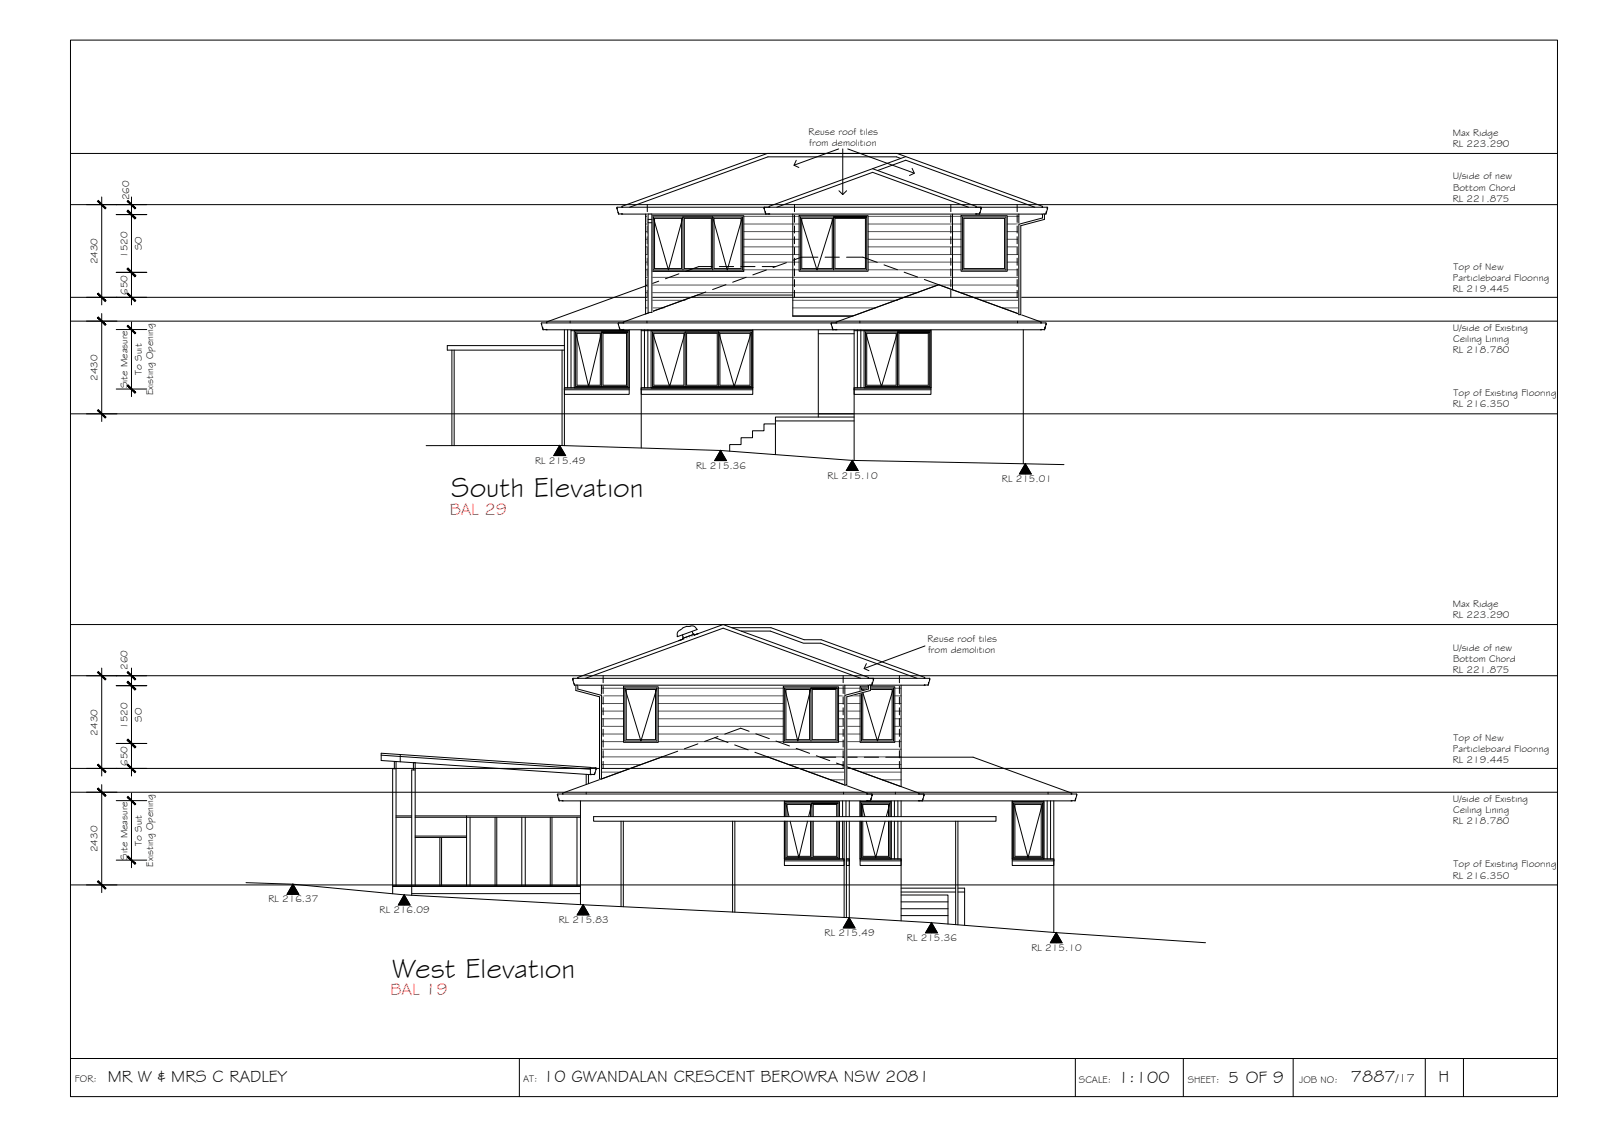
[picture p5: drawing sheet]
<svg xmlns="http://www.w3.org/2000/svg" width="420mm" height="297mm" viewBox="0 0 420 297" stroke-linecap="round" stroke-linejoin="round" font-family="sans-serif">
<!-- layer: HATCH -->
<g fill="none" stroke="#545454" stroke-width=".26">
<path d="M169.3 56.7h1.7M169.3 58.7h1.7M195.1 58.7h14.5M195.1 56.7h14.5M227.7 56.7h24.4M227.7 58.7h24.4M264.2 56.7h3M264.2 58.7h3M169.3 72.7h97.9M169.3 76.7h71.5M169.3 60.7h1.7M169.3 62.7h1.7"/>
<path d="M169.3 64.7h1.7M169.3 66.7h1.7M169.3 68.7h1.7M169.3 70.7h1.7M169.3 74.7h76.7M169.3 78.7h10.4M195 70.7h14.6M195 68.7h14.6M195 66.7h14.6M195.1 64.7h14.5M195.1 62.7h14.5M195.1 60.7h14.5"/>
<path d="M207.9 78.7h27.6M227.7 60.7h24.4M227.7 62.7h24.4M227.7 64.7h24.4M227.7 66.7h24.4M227.7 68.7h24.4M227.7 70.7h24.4M246.4 74.7h20.8M251.9 76.7h15.3M257.4 78.7h9.8M264.2 60.7h3M264.2 62.7h3"/>
<path d="M264.2 64.7h3M264.2 66.7h3M264.2 68.7h3M264.2 70.7h3M169.3 80.7h4.9M207.9 80.7h21.9M207.9 82.7h16.1M262.9 80.7h4.3M157.7 196.4h78.6M157.7 198.4h78.6M157.7 180.4h5.8M157.7 182.4h5.8"/>
<path d="M157.7 184.4h5.8M157.7 186.4h5.8M157.7 188.4h5.8M157.7 190.4h5.8M157.7 192.4h5.8M157.7 194.4h5.8M172.6 180.4h32.8M172.6 182.4h32.8M172.6 184.4h32.8M172.6 186.4h32.8M172.6 188.4h32.8M172.6 190.4h32.8"/>
<path d="M172.6 192.4h32.8M172.6 194.4h32.8M219.9 180.4h5.7M219.9 182.4h5.7M219.9 184.4h5.7M219.9 186.4h5.7M219.9 188.4h5.7M219.9 190.4h5.7M219.9 192.4h5.7M219.9 194.4h5.7M234.7 180.4h1.6M234.7 182.4h1.6"/>
<path d="M234.7 184.4h1.6M234.7 186.4h1.6M234.7 188.4h1.6M234.7 190.4h1.6M234.7 192.4h1.6M234.7 194.4h1.6M157.7 200.4h10.5M157.7 202.4h5M206.8 200.4h29.5M212.3 202.4h9.3M217.8 204.4h3.8M225.9 202.4h10.4"/>
<path d="M231.4 204.4h4.9"/>
</g>
<!-- layer: BORDER -->
<path d="M18.5 10.5h390v277h-390zM18.5 277.5h390M136.2 277.5v10M282 277.5v10M310.4 277.5v10M339.2 277.5v10M373.8 277.5v10M383.8 277.5v10" fill="none" stroke="#000" stroke-width=".26"/>
<!-- layer: CEILING-FLOOR LINES -->
<path d="M18.5 53.7h390M18.5 40.2h390M18.5 77.9h390M18.5 84.2h390M18.5 108.5h390M18.5 177.2h390M18.5 163.7h390M18.5 207.7h390M18.5 201.5h390M18.5 232h390" fill="none" stroke="#000" stroke-width=".26"/>
<!-- layer: DIMENSION -->
<g fill="none" stroke="#000" stroke-width=".26">
<path d="M22.7 53.7h15.8M26.7 51.6v28.3M30.5 56.3h8M34.5 51.6v21.8M22.7 77.9h15.8M30.5 71.4h8M34.5 69.4v10.5M22.7 84.2h8M26.7 82.2v28.3M22.7 108.5h8M22.7 177.2h15.8M26.7 175.1v28.3"/>
<path d="M30.5 179.8h8M34.5 175.1v21.8M30.5 194.9h8M34.5 192.9v10.5M22.7 207.7h8M22.7 201.5h15.8M26.7 205.7v28.3M22.7 232h8"/>
</g>
<!-- layer: 0 -->
<g fill="#000" stroke="#000" stroke-width=".26">
<path d="M25.6 52.8l2 2 .2-.3zM25.6 52.8l.2-.3 2 2z"/>
<path d="M33.6 55.1l-.2 .3 2.2 1.7zM33.4 55.4l2.2 1.7-.2 .3z"/>
<path d="M33.4 52.8l2 2 .2-.3zM33.4 52.8l.2-.3 2 2z"/>
<path d="M33.4 55.4l2 2 .2-.3zM33.6 55.1l2 2-2.2-1.7z"/>
<path d="M25.6 77.1l2.2 1.7-2-2zM25.6 77.1l2.2 1.7-.2 .3z"/>
<path d="M33.4 70.5l2.2 1.8-2-2zM33.4 70.5l2.2 1.8-.2 .2z"/>
<path d="M33.4 70.5l2.2 1.8-2-2zM33.4 70.5l2.2 1.8-.2 .2z"/>
<path d="M33.4 77.1l2 2 .2-.3zM33.4 77.1l.2-.3 2 2z"/>
<path d="M25.6 83.3l2 2 .2-.2zM25.6 83.3l.2-.2 2 2z"/>
<path d="M33.4 85.5l2.2 1.8-2-2zM33.4 85.5l2.2 1.8-.2 .2z"/>
<path d="M25.8 107.4l-.2 .2 2.2 1.8zM25.6 107.6l2.2 1.8-.2 .2z"/>
<path d="M33.4 101.1l2 2 .2-.2zM33.4 101.1l.2-.2 2 2z"/>
<path d="M25.6 176.3l2 2 .2-.3zM25.6 176.3l.2-.2 2 1.9z"/>
<path d="M33.4 178.9l2.2 1.8-2-2.1zM33.4 178.9l2.2 1.8-.2 .2z"/>
<path d="M33.4 176.3l2 2 .2-.3zM33.4 176.3l.2-.2 2 1.9z"/>
<path d="M33.4 194l2.2 1.8-2-2zM33.4 194l2.2 1.8-.2 .2z"/>
<path d="M33.4 194l2.2 1.8-2-2zM33.4 194l2.2 1.8-.2 .2z"/>
<path d="M33.4 178.9l2 2 .2-.2zM33.4 178.9l.2-.3 2 2.1z"/>
<path d="M25.8 200.4l-.2 .2 2.2 1.7zM25.6 200.6l2.2 1.7-.2 .3z"/>
<path d="M25.6 206.8l2 2 .2-.2zM25.6 206.8l.2-.2 2 2z"/>
<path d="M33.4 209l2.2 1.8-2-2zM33.4 209l2.2 1.8-.2 .2z"/>
<path d="M33.4 200.6l2 2 .2-.3zM33.4 200.6l.2-.2 2 1.9z"/>
<path d="M25.6 231.1l2.2 1.8-2-2zM25.6 231.1l2.2 1.8-.2 .2z"/>
<path d="M33.4 224.6l2 2 .2-.2zM33.4 224.6l.2-.2 2 2z"/>
</g>
<!-- layer: EXISTING -->
<g fill="none" stroke="#000" stroke-width=".26">
<path d="M172.8 73.7l-29.5 10.7v.3h129.8v-.3l-26.9-9.8M178.1 71.8l-3.6 1.3M185.1 76.6l-21.6 7.8v.3M186.8 69.9h-3.5l-3.5 1.3M188.7 69.9h3.7M190.4 74.6l-3.5 1.3M194.3 69.9h3.7M195.7 72.7l-3.5 1.3M199.9 69.9h3.5M201 70.8l-3.6 1.3M206.3 68.9l-3.6 1.2M214.5 67.4h-4.3l-2.2 .8"/>
<path d="M216.4 67.4h3.7M222 67.4h4.3l3.8 1.4M231.8 69.4l3.6 1.3M237.1 71.4l3.6 1.2M242.4 73.3l3.8 1.3M246.2 74.6l-26.9 9.8v.3M118.5 91.8v25M119.1 91.8v25M142.1 85.1h.1M142.1 85.1l.2 .9M142.3 86l.1 .5h.8M142.3 86h.1"/>
<path d="M142.4 86.4h.1M143.2 86.4l.3 .1M143.3 86.5h129.8M143.5 84.7l-1.4-.1-.1 .2 .1 .2M147.4 91.8v25M148 86.5v30.3M148 90.6h-30.7v1.2h30.7M148.9 86.5v15.2M149.8 86.7h15.2M149.8 86.5v15.2M162.1 84.9l.1 .2M162.2 85.1l.3 .9"/>
<path d="M162.2 85.1h.1M162.2 85v.1M162.5 86l.1 .5M162.5 86h.1M162.6 86.5h.8M162.6 86.4h.1M163.4 86.4l.3 .1M163.7 84.7l-1.4-.1-.2 .2M165 86.5v16.9h-17v-1.7h17M168.2 86.5v30.9M168.2 86.7h29.2M169 86.5v15.2"/>
<path d="M169.9 86.5v15.2M197.4 86.5v15.2M214.6 86.5v22.8M214.6 87.5h9.4M218 84.9l.1 .1M218.1 85.1l.2 .9M218.1 85.1h.1M218.3 86h.1M218.3 86l.1 .5h.8M218.4 86.4h.1M219.2 86.4l.3 .1M219.5 84.7l-1.4-.1-.2 .2"/>
<path d="M224 86.5v34.2M224 86.7h20.2M224.9 86.5v15.2M225.8 86.5v15.2M244.2 86.5v16.9h-20.2v-1.7h20.2M268.4 86.5v35.1M272.9 84.7l1.4-.1v.4M273.2 86.4l-.3 .1M273.9 86.4h.1M274.1 86h.1M274.1 86l-.2 .5h-.7M274.3 85.1h.1"/>
<path d="M274.3 85.1l-.2 .9M148 102.2h.1M148 102.2h17M168.2 102.2h.1M168.2 101.7h29.2v1.7h-29.2zM168.2 102.2h29.2M203.4 111.1h-3v1.8h-3v1.9h-3v1.8h-3v1.7M203.4 110.4h20.6M214.6 108.5h9.4M224 109.3h-20.6v9.9M224 102.2h.1M224 102.2h20.2"/>
<path d="M100 197.5l54.8 3.7v1.9l-54.8-3.7zM100 198l54.8 3.7M105 197.8v1.9M177.7 196.9l-30.2 11v.3h133.6v-.3l-25.9-9.4h-22.9M183 195l-3.5 1.3M187.5 193.4l3.4 1.3M188.3 193.1l-3.5 1.3M192.7 195.3l3.5 1.3M196.5 191.7l-2.2-.8-4.2 1.6M198 197.2l29.4 10.7v.3M198.2 192.4l3.6 1.2M203.5 194.3l3.6 1.3"/>
<path d="M208.8 196.2l3.5 1.3M214.1 198.1l3.5 1.3M215.2 198.5h4M221.1 198.5h3.7M226.7 198.5h3.7M103.4 201.5v-1.8h.5v32.5M103.9 201.5h-.9v32.8M103.9 213.9h4.1M103.9 214.3h4.1M108.4 201.9v-1.9h.5v32.2M108.9 201.9h-.9v32.8M108.9 213.9h43.3"/>
<path d="M108.9 214.3h43.3M108.9 219.2h13.5M108.9 219.6h13.5M115.4 219.6v12.6M115.8 219.6v12.6M122.4 213.9v18.3M123.3 214.3v17.9M129.8 214.3v17.9M130.3 214.3v17.9M136.8 214.3v17.9M137.8 214.3v17.9M144.3 214.3v17.9"/>
<path d="M144.8 214.3v17.9M146.2 208.4v.1M146.2 208.6l.3 .9M146.2 208.5l.1 .1M146.3 208.6h.1M146.5 209.5l.1 .4M146.5 209.5h.1M146.6 210h.8M146.6 209.9h.1M147.4 209.9l.3 .1M147.5 210h133.6M147.7 208.2l-1.4-.1-.1 .3"/>
<path d="M151.3 214.3v17.9M152.2 210v27.2M153.7 203v2.7M154.3 203v2.5M154.8 203.1h1.1M154.8 201.3h1.4l.1 .4M155.7 214.1h105.5v1.2h-105.5zM155.9 203.1h.1M156 202.6v.1M156 202.7l-.1 .4M156.3 201.7h.1M156.3 201.7l-.3 .9"/>
<path d="M157.7 201.4v1.9M162.9 215.3v22.4M163.5 215.3v22.4M192.1 215.3v23.8M192.7 215.3v23.8M205.7 215.3v11.6h15.7v-1.7h-15.7M205.7 210.2h14.4v3.9M205.7 210v4.1M219.4 200.1l21.6 7.8v.3M220.1 215.3v9.9M221 210v4.1M221 215.3v9.9"/>
<path d="M221.4 215.3v25.2M221.9 210v4.1M222 215.3v25.3M222.7 210v4.1M222.7 215.3v25.3M225.6 215.3v11.6h10.7v-1.7h-10.7M225.6 210.2h8.1M225.6 210v4.1M227.2 208.2h1.5v.4M227.4 209.8l.9 .2M227.4 209.9l-.2 .1M228.3 209.9h.1"/>
<path d="M228.4 209.5h.1M228.5 209.5l-.2 .4M228.7 208.6h.1M228.7 208.6l-.3 .9M233.7 210v4.1M233.7 215.3v9.9M234.6 210v4.1M234.6 215.3v9.9M235.5 210v4.1M235.5 215.3v9.9M236.3 210v4.1M236.3 215.3v26.1"/>
<path d="M240.8 210h1.1M240.8 208.2l1.4-.1 .1 .4M241.9 209.9h.1M242 209.5h.1M242 209.5l-.1 .4M242.3 208.6h.1M242.3 208.6l-.3 .9M250.6 215.3v27.1M251.2 215.3v27.2M265.5 210v16.9h10.9v-1.7h-10.9M265.5 210.2h8.3M273.8 210v15.2"/>
<path d="M274.6 210v15.2M275.5 210v15.2M276.4 210v34.4M280.9 210h1.1M280.9 208.2l1.4-.1 .1 .3M282 209.9h.1M282.1 209.5h.1M282.1 209.5l-.1 .4M282.3 208.6h.1M282.4 208.6l-.3 .9M282.4 208.4v.1M103 232.2h49.2"/>
<path d="M103 232.4h49.2M108 234.3h44.2M205.7 225.7h15.7M221.4 225.7h.1M222 225.2h.7v1.7h-.7zM222 225.7h.7M222.7 225.7h.1M225.6 225.7h10.7M236.3 234.6h12.3v7.6M236.3 225.7h.1M236.3 232.8h14.3M236.3 233.9h14.3"/>
<path d="M236.3 236.4h12.3M236.3 238.2h12.3M251.2 232.8h1.8v9.8M251.2 233.9h1.8M265.5 225.7h10.9M276.4 225.7h.1M236.3 240h12.3"/>
</g>
<!-- layer: 0.13 -->
<g fill="none" stroke="#000" stroke-width=".26">
<path d="M169.8 53.7v1.8M169.8 56.4v1.9M169.8 59.2v1.9M208.4 53.7v1.8M208.4 56.4v1.9M208.4 59.2v1.9M249.4 53.7v1.8M249.4 56.4v1.9M249.4 59.2v1.9M266.8 53.7v1.8M266.8 56.4v1.9M266.8 59.2v1.9"/>
<path d="M169.8 62.1v1.8M169.8 64.9v1.8M169.8 67.7v1.8M169.8 70.5v1.9M169.8 73.3v1.9M169.8 76.1v1.8M208.4 62.1v1.8M208.4 64.9v1.8M208.4 67.7v1.8M208.4 70.5v1.9M208.4 73.3v1.9M208.4 76.1v1.8"/>
<path d="M249.4 62.1v1.8M249.4 64.9v1.8M249.4 67.7v1.8M249.4 70.5v1.9M249.4 73.3v1.9M249.4 76.1v1.8M266.8 62.1v1.8M266.8 64.9v1.8M266.8 67.7v1.8M266.8 70.5v1.9M266.8 73.3v1.9M266.8 76.1v1.8"/>
<path d="M149.5 84.2v.5M169.7 84.2v.5M225.5 84.2v.5M266.9 84.2v.5M158.2 177.2v1.8M158.2 179.9v1.9M221.1 177.2v1.8M221.1 179.9v1.9M235.9 177.2v1.8M235.9 179.9v1.9M158.2 182.7v1.9M158.2 185.6v1.8"/>
<path d="M158.2 188.4v1.8M158.2 191.2v1.9M158.2 194v1.9M158.2 196.8v1.9M158.2 199.6v1.9M221.1 182.7v1.9M221.1 185.6v1.8M221.1 188.4v1.8M221.1 191.2v1.9M221.1 194v1.9M221.1 196.8v1.9M221.1 199.6v1.9"/>
<path d="M235.9 182.7v1.9M235.9 185.6v1.8M235.9 188.4v1.8M235.9 191.2v1.9M235.9 194v1.9M235.9 196.8v1.9M235.9 199.6v1.9M153.7 207.7v.5M221.2 207.7v.5M234.8 207.7v.5M274.9 207.7v.5"/>
</g>
<!-- layer: NEWWORK -->
<g fill="none" stroke="#000" stroke-width=".26">
<path d="M161.8 54.8l.3 .9M161.8 54.8h.1M161.9 54.7h.1M161.9 54.7h-.1M161.9 54.3l-.2 .1 .1 .3M161.9 54.3h1.4M162.1 55.7h.1M162.1 55.7l.1 .4M162.2 56.1h.1M163.1 56l-.9 .1M163.1 56l.2 .1M163.1 54.1l38.1-13.9h34.1l38.1 13.9v.2h-110.3z"/>
<path d="M163.1 56.1h110.8M169.3 56.1v26.2l13.6-4.9h25M171 56.6h24.1v14.5h-24.1zM200.4 54.8l.3 .9M200.4 54.8h.1M200.5 54.7h.1M200.5 54.7h-.1M200.5 54.3l-.1 .1v.3M200.5 54.3h1.4M200.7 55.7h.1M200.7 55.7l.1 .4M200.8 56.1h.1"/>
<path d="M201.7 56l-.9 .1M201.7 56l.2 .1M203.7 54.3l25.2-9.1 25.1 9.1M207.9 56.1v26.8h15.6l22.7-8.3 21 7.7M209.6 56.6h18.1v14.5h-18.1zM228.9 44.2l27.1 9.9v.2M230.2 44.7l7.4-2.7 33.8 12.3M236.2 41.5l-1.1-.4h-33.7l-36.3 13.2M237.6 41.1l-35.9 13v.2M249.8 56.1v19.9M252.1 56.6h12.1v14.5h-12.1zM255.8 56.1h1.1"/>
<path d="M255.8 54.3h1.4M256.9 56.1h.1M257 55.7h.1M257 55.7l-.1 .4M257.2 54.3l.1 .4M257.3 54.7h.1M257.3 54.8l-.3 .9M267.2 56.1v26.4M273.2 54.3h1.4M273.5 56.1h-.3M273.5 56.1h.8M274.3 56.1h.1"/>
<path d="M274.4 55.7h.1M274.4 55.7l-.1 .4M274.6 54.3l.1 .4M274.7 54.8h.1M274.7 54.7h.1M274.7 54.8l-.3 .9M171 71.1h24.1M150.2 178l.1 .2M150.3 178.2h.1M150.3 178.3l.2 .9M150.5 179.2h.1M150.5 179.2l.1 .4"/>
<path d="M150.7 179.6h.7M150.7 179.6h.1M151 179.6h91.5M151.4 179.6h.3M151.7 177.8h-1.4l-.1 .2M153.6 177.8l36.1-13.1 36.1 13.1M157.7 179.6v24.6l15.8-5.7h27.9l20.2 7.3v-26.2M179 166.4l.1 .4M179.2 164.5l-.2 .3a1.83 1.83 0 0 0-1.4 1.7l.1 .4 5.1-1.8-.1-.2M179.2 164.6l1.2-.4a1.77 1.77 0 0 1 2.2 .5l.1 .2M181.5 165.5l.2 .5M181.7 165.9l.4 .6 1.1-.4-1.1 .4-.1-.2-2.9 1.1 .1 .1-1.2 .5 1.2-.5-.1-.7"/>
<path d="M182 166.3l-2.9 1.1M182 166.3v.2M191.9 164.6h10.3l8.7 3.1h4.5l27.1 9.9v.2h-91v-.2l38.2-13.9 38.1 13.9v.2M194.4 165.5h7.6l8.7 3.1h4.5l25.3 9.2M227.6 177.8h1.4l.1 .4M227.9 179.6h-.3M227.9 179.6h.8M228.7 179.6h.1M228.8 179.2h.1M228.8 179.2l-.1 .4M229 178.3l-.2 .9M229.1 178.2h.1"/>
<path d="M236.3 179.6v26.6l-14.7-5.3M242.3 177.8h1.5v.4M242.6 179.6h-.3M242.6 179.6h.8M243.4 179.6h.1M243.5 179.2h.1M243.6 179.2l-.2 .4M243.8 178.3l-.3 .9M163.5 180.1h9.1v14.5h-9.1zM205.4 180.1h14.5v14.5h-14.5zM225.6 180.1h9.1v14.5h-9.1z"/>
</g>
<!-- layer: WINDOWS -->
<g fill="none" stroke="#000" stroke-width=".26">
<path d="M171.3 56.9l4 13.9 3.8-13.9M171.3 56.9h23.4l-4 13.9-3.8-13.9M171.3 56.9v13.9h23.4v-13.9M171.7 57.2h7.1v13.2h-7.1zM179.1 56.9h7.8M179.1 56.9v13.9M179.5 57.2h7.1v13.2h-7.1zM186.9 56.9v13.9M187.3 57.2h7.1v13.2h-7.1zM209.9 56.9h17.4h-8.7M209.9 56.9l4.4 13.9 4.3-13.9M209.9 56.9v13.9h17.4v-13.9"/>
<path d="M210.3 57.2h8v13.2h-8zM218.6 56.9v13.9M219 57.2h8v13.2h-8zM252.4 56.9h11.4v13.9h-11.4zM252.8 57.2h10.7v13.2h-10.7zM163.9 180.4l4.2 13.9 4.2-13.9M163.9 180.4h8.4M163.9 180.4v13.9h8.4v-13.9M164.2 180.8h7.7v13.1h-7.7zM205.8 180.4h13.8h-6.9M205.8 180.4l3.4 13.9 3.5-13.9M205.8 180.4v13.9h13.8v-13.9"/>
<path d="M206.1 180.8h6.2v13.1h-6.2zM212.7 180.4v13.9M213 180.8h6.2v13.1h-6.2zM225.9 180.4l4.2 13.9 4.2-13.9M225.9 180.4h8.4M225.9 180.4v13.9h8.4v-13.9M226.3 180.8h7.7v13.1h-7.7z"/>
</g>
<!-- layer: MASK -->
<g fill="#fff" stroke="#fff" stroke-width=".26">
<path d="M181 164.2l.2-.1z"/>
<path d="M179.1 167.1l2.7-.9z"/>
<path d="M273.4 56.1l.5 1v-1zM273.4 56.1l.5 1h-.5z"/>
<path d="M273.4 57.1l.5 .4v-.4zM272 57.5l1.4-.4 .5 .4z"/>
<path d="M269.2 58.8l4.7-1.3h-1.9zM267.2 58.8l4.8-1.3-2.8 1.3z"/>
<path d="M267.2 58.8l.5 .4 1.5-.4zM267.2 58.8l.5 .4h-.5z"/>
<path d="M267.2 59.2l.5 23.3v-23.3zM267.2 59.2l.5 23.3h-.5z"/>
<path d="M170 56.1l1 25.8v-25.8zM170 56.1l1 25.8h-1z"/>
<path d="M227.8 179.6l.5 1.1v-1.1zM227.8 179.6l.5 1.1h-.5z"/>
<path d="M227.8 180.7l.5 .3v-.3zM226.3 181l1.5-.3 .5 .3z"/>
<path d="M223.5 182.3l4.8-1.3h-2zM221.6 182.3l4.7-1.3-2.8 1.3z"/>
<path d="M221.6 182.3l.5 .4 1.4-.4zM221.6 182.3l.5 .4h-.5z"/>
<path d="M221.6 182.7l.5 23.1v-23.1zM221.6 182.7l.5 23.1h-.5z"/>
<path d="M151 179.6h.5l-.5 1.1zM151.5 179.6l-.5 1.1h.5z"/>
<path d="M151 180.7h.5l-.5 .3zM151 181h2l-1.5-.3z"/>
<path d="M151 181h2l2.8 1.3zM153 181l2.8 1.3h1.9z"/>
<path d="M155.8 182.3h1.9l-.5 .4zM157.2 182.7h.5v-.4z"/>
<path d="M157.2 182.7h.5l-.5 21.5zM157.7 182.7l-.5 21.5h.5z"/>
<path d="M179.2 164.6l.9-.4-1.1 .6zM179 164.8l1.4-.5-.3-.1z"/>
<path d="M178.8 165l1.6-.7zM178.8 165l1.9-.7z"/>
<path d="M178.5 165.1l2.2-.8zM178.5 165.1l2.5-.9z"/>
<path d="M178.5 165.1l2.5-.9zM178.5 165.1l2.5-.9z"/>
<path d="M178.3 165.2l.2-.1zM178.3 165.2l.3-.1z"/>
<path d="M178.6 165.1l2.4-.9zM178.5 165.1l2.5-.9z"/>
<path d="M181 164.2l.2-.1zM181 164.2l.2-.1z"/>
<path d="M178.3 165.2l.3-.1zM178.3 165.2l.3-.1z"/>
<path d="M178.6 165.1l2.4-.9zM178.6 165.1l2.4-.9z"/>
<path d="M180.9 164.3l.3-.2zM180.9 164.3l.4-.2z"/>
<path d="M178.1 165.3l.5-.2zM178.1 165.3l.7-.2z"/>
<path d="M178.6 165.1l2.3-.8zM178.8 165.1l2.1-.8z"/>
<path d="M180.8 164.4l.5-.3zM180.8 164.4l.6-.3z"/>
<path d="M178.1 165.3l.7-.2zM178.1 165.3l.7-.2z"/>
<path d="M178.1 165.3l.7-.2zM178.1 165.3l.7-.2z"/>
<path d="M178.8 165.1l2-.7zM178.8 165.1l2-.7z"/>
<path d="M180.8 164.4l.6-.3zM180.7 164.4l.8-.3z"/>
<path d="M178 165.5l.8-.4zM178 165.5l1-.4z"/>
<path d="M178.8 165.1l1.9-.7zM179 165.1l1.7-.7z"/>
<path d="M180.6 164.5l.9-.4zM180.6 164.5l1-.4z"/>
<path d="M180.6 164.5l1-.4zM180.6 164.5l1.1-.4z"/>
<path d="M178 165.5l1-.4zM177.9 165.5l1.1-.4z"/>
<path d="M179 165.1l1.6-.6zM179 165.1l1.6-.6z"/>
<path d="M180.6 164.5l1.1-.4zM180.6 164.5l1.1-.4z"/>
<path d="M177.9 165.5l1.1-.4-1.2 .5zM177.8 165.6l1.3-.5z"/>
<path d="M179 165.1l1.6-.6zM179.1 165.1l1.5-.6z"/>
<path d="M180.6 164.5l1.1-.4zM180.6 164.6l1.2-.5z"/>
<path d="M180.6 164.6l1.2-.5zM180.5 164.7l1.4-.5z"/>
<path d="M177.8 165.7l1.3-.6zM177.8 165.7l1.4-.5z"/>
<path d="M179.1 165.1l1.5-.5zM179.2 165.2l1.4-.6z"/>
<path d="M180.5 164.7l1.4-.5zM180.5 164.7l1.4-.5z"/>
<path d="M177.8 165.7l1.4-.5zM177.7 165.7l1.5-.5z"/>
<path d="M179.2 165.2l1.3-.5zM179.2 165.2l1.3-.5z"/>
<path d="M180.5 164.7l1.4-.5zM180.5 164.8l1.5-.6z"/>
<path d="M177.7 165.7l1.5-.5-1.5 .7zM177.7 165.9l1.6-.6z"/>
<path d="M179.2 165.2l1.3-.4zM179.3 165.3l1.2-.5z"/>
<path d="M180.5 164.8l1.5-.6zM180.5 164.9l1.6-.6z"/>
<path d="M177.7 165.9l1.6-.6zM177.7 165.9l1.7-.6z"/>
<path d="M177.7 165.9l1.7-.6zM177.7 165.9l1.7-.6z"/>
<path d="M179.3 165.3l1.2-.4zM179.4 165.3l1.1-.4z"/>
<path d="M180.5 164.9l1.6-.6zM180.5 164.9l1.6-.6z"/>
<path d="M177.7 165.9l1.7-.6-1.8 .8zM177.6 166.1l1.9-.7-.1-.1z"/>
<path d="M179.4 165.3l1.1-.4-1 .5zM179.5 165.4l1-.5z"/>
<path d="M180.5 164.9l1.6-.6-1.7 .8zM180.4 165.1l1.9-.7-.2-.1z"/>
<path d="M177.6 166.1l4.7-1.7zM177.6 166.1l4.7-1.7zM177.6 166.1l4.7-1.7zM177.6 166.1l4.7-1.7z"/>
<path d="M177.6 166.1l4.7-1.7-4.7 1.9zM177.6 166.3l4.8-1.8-.1-.1zM177.6 166.3l4.8-1.8zM177.6 166.3l4.8-1.8z"/>
<path d="M177.6 166.3l4.8-1.8-4.8 2zM177.6 166.5l5-1.8-.2-.2zM177.6 166.5l5-1.8zM177.6 166.5l5-1.8z"/>
<path d="M177.6 166.5l5-1.8-4.9 2zM177.7 166.7l5-1.8-.1-.2z"/>
<path d="M177.7 166.7l5-1.8zM177.6 166.8l5.2-1.9z"/>
<path d="M177.6 166.8l5.2-1.9zM177.7 166.9l5.1-1.8z"/>
<path d="M179 166.4l2.5-.9-2.4 1.3zM179.1 166.8l2.5-.9-.1-.4z"/>
<path d="M179.1 166.8l2.5-.9zM179.1 166.9l2.5-1z"/>
<path d="M179.1 166.9l2.6-.9zM179.1 166.9l2.6-.9z"/>
<path d="M179.1 166.9l2.6-.9zM179.1 167l2.6-1z"/>
<path d="M179.1 167l2.6-1zM179.1 167l2.6-1z"/>
<path d="M179.1 167l2.6-1zM179.1 167l2.6-.9z"/>
<path d="M179.1 167l2.6-.9zM179.1 167.1l2.7-1z"/>
<path d="M179.1 167.1l2.7-1zM179.1 167.1l2.7-.9zM179.1 167.1l2.7-.9z"/>
<path d="M179.1 167.1l2.7-.9zM179.1 167.2l2.8-1zM179.1 167.2l2.8-1zM179.1 167.2l2.8-1z"/>
<path d="M179.1 167.2l2.8-1zM179.1 167.3l2.9-1.1z"/>
<path d="M179.1 167.3l2.9-1.1zM179.1 167.4l2.9-1.2z"/>
<path d="M179.1 167.4l2.9-1.1-2.8 1.2zM179.2 167.5l2.9-1-.1-.2z"/>
</g>
<!-- layer: SERVICES -->
<path d="M170 56.1v25.8h1v-25.8M170 57.5h1M170 58.4h1M273.4 56.1v1l-6.2 1.7v23.7h.5v-23.3l6.2-1.7v-1.4M151 179.6v1.4l6.2 1.7v21.5h.5v-21.9l-6.2-1.6v-1.1M227.8 179.6v1.1l-6.2 1.6v23.5h.5v-23.1l6.2-1.7v-1.4" fill="none" stroke="#000" stroke-width=".26"/>
<!-- layer: LEVELS -->
<path d="M146.8 116.8l1.5 2.6h-3zM189 118.1l1.5 2.6h-3zM223.5 120.7l1.6 2.7h-3.1zM268.9 121.6l1.6 2.6h-3.1zM76.8 231.8l1.6 2.7h-3.1zM106 234.6l1.5 2.7h-3zM152.9 237.2l1.6 2.7h-3.1zM222.7 240.6l1.5 2.7h-3zM244.3 241.9l1.5 2.7h-3zM277 244.5l1.5 2.7h-3z" fill="#000" stroke="#000" stroke-width=".26"/>
<path d="M146.8 116.8l1.5 2.6h-3zM189 118.1l1.5 2.6h-3zM223.5 120.7l1.6 2.7h-3.1zM268.9 121.6l1.6 2.6h-3.1zM76.8 231.8l1.6 2.7h-3.1zM106 234.6l1.5 2.7h-3zM152.9 237.2l1.6 2.7h-3.1zM222.7 240.6l1.5 2.7h-3zM244.3 241.9l1.5 2.7h-3zM277 244.5l1.5 2.7h-3z" fill="none" stroke="#000" stroke-width=".26"/>
<!-- layer: TEXT -->
<path d="M146.8 117.4v2M189 118.7v2M223.5 121.3v2.1M268.9 122.2v2M76.8 232.4v2.1M106 235.2v2.1M152.9 237.8v2.1M222.7 241.2v2.1M244.3 242.5v2.1M277 245.1v2.1" fill="none" stroke="#000" stroke-width=".26"/>
<!-- layer: GRDLEV -->
<path d="M111.8 116.8h35l42.2 1.3 34.5 2.6 55.5 1.1M64.5 231.4l12.3 .4 29.2 2.8 46.9 2.6 69.8 3.4 21.6 1.3 32.7 2.6 39.2 2.7" fill="none" stroke="#000" stroke-width=".26"/>
<!-- layer: window works by owner -->
<g fill="none" stroke="#000" stroke-width=".26">
<path d="M150.6 86.7h14.4v15h-14.4zM151 87.1h13.7h-6.9M151 87.1l3.4 14.2 3.4-14.2M151 87.1v14.2h13.7v-14.2M151.3 87.4h6.1v13.6h-6.1zM157.8 87.1v14.2M158.1 87.4h6.2v13.6h-6.2zM170.8 86.7h26.6v15h-26.6zM171.1 87.1l4.5 14.2 4.1-14.2M171.1 87.1h26l-4.5 14.2-4.1-14.2M171.1 87.1v14.2h26v-14.2M171.5 87.4h7.9v13.6h-7.9z"/>
<path d="M179.7 87.1h8.8M179.7 87.1v14.2M180.1 87.4h8v13.6h-8zM188.5 87.1v14.2M188.8 87.4h7.9v13.6h-7.9zM226.6 86.7h17.6v15h-17.6zM227 87.1h16.8h-8.4M227 87.1l4.2 14.2 4.2-14.2M227 87.1v14.2h16.8v-14.2M227.3 87.4h7.7v13.6h-7.7zM235.4 87.1v14.2M235.7 87.4h7.8v13.6h-7.8z"/>
<path d="M170.8 101.7h26.6M205.7 214.1v-3.9h14.4v3.9M205.7 215.3v9.9h14.4v-9.9M206.1 210.6h13.7h-6.9M206.1 215.3v9.5h13.7v-9.5M206.1 210.6v3.5M206.1 210.6l.8 3.5M206.4 214.1v-3.2h6.2v3.2M206.4 215.3v9.2h6.2v-9.2M207.2 215.3l2.3 9.5 2.3-9.5M212.9 210.6v3.5M212.9 215.3v9.5"/>
<path d="M212.9 210.6l-.8 3.5M213.3 214.1v-3.2h6.1v3.2M213.3 215.3v9.2h6.1v-9.2M219.8 210.6v3.5M225.6 214.1v-3.9h8.1v3.9M225.6 215.3v9.9h8.1v-9.9M225.9 210.6h7.5M225.9 215.3v9.5h7.5v-9.5M225.9 210.6v3.5M225.9 210.6l1 3.5M226.3 214.1v-3.2h6.7v3.2M226.3 215.3v9.2h6.7v-9.2"/>
<path d="M227.2 215.3l2.5 9.5 2.4-9.5M233.4 210.6v3.5M233.4 210.6l-.9 3.5M265.5 210.2h8.3v15h-8.3zM265.8 210.6l3.8 14.2 3.8-14.2M265.8 210.6h7.6M265.8 210.6v14.2h7.6v-14.2M266.2 210.9h6.9v13.6h-6.9z"/>
</g>
<!-- layer: window works by owner dimensions -->
<path d="M30.5 86.4h8M34.5 84.4v19.6M30.5 102h8M30.5 209.9h8M34.5 207.9v19.6M30.5 225.5h8" fill="none" stroke="#000" stroke-width=".26"/>
<!-- layer: 0 -->
<path d="M219.9 39l-11.7 4.3M221 39v12M222.3 39l17.5 6.4M208.8 42l-.6 1.3 1.3 .6M220 50l1 1 1-1M239.2 44.1l.6 1.3-1.3 .6M227.2 174l-.6 1.3 1.3 .5M242.6 169.3l-16 6" fill="none" stroke="#000" stroke-width=".26"/>
<g font-size="7.5">
<text x="118.3" y="130.4">South Elevation</text>
<text x="102.8" y="256.3">West Elevation</text>
</g>
<g font-size="4.5" fill="#f00">
<text x="117.9" y="134.9">BAL 29</text>
<text x="102.4" y="260.8">BAL 19</text>
</g>
<g font-size="4.5">
<text x="28.3" y="283.6">MR W &amp; MRS C RADLEY</text>
<text x="142.5" y="283.6">10 GWANDALAN CRESCENT BEROWRA NSW 2081</text>
<text x="293.2" y="283.9">1:100</text>
<text x="322.1" y="283.8">5 OF 9</text>
<text x="354.3" y="283.7">7887</text>
<text x="377.3" y="283.7">H</text>
</g>
<text font-size="3.2" x="366.1" y="283.7">/17</text>
<g font-size="2.6">
<text x="212.1" y="35.3">Reuse roof tiles</text>
<text x="381" y="35.7">Max Ridge</text>
<text x="212.2" y="38.3">from demolition</text>
<text x="381" y="38.6">RL 223.290</text>
<text x="381" y="47">U/side of new</text>
<text x="33.9" y="52.5" transform="rotate(-90 33.9 52.5)">260</text>
<text x="381" y="52.9">RL 221.875</text>
<text x="381.1" y="50">Bottom Chord</text>
<text x="37.2" y="65.7" transform="rotate(-90 37.2 65.7)">SO</text>
<text x="25.6" y="69.3" transform="rotate(-90 25.6 69.3)">2430</text>
<text x="33.4" y="67.6" transform="rotate(-90 33.4 67.6)">1520</text>
<text x="381.2" y="70.8">Top of New</text>
<text x="33.4" y="77.3" transform="rotate(-90 33.4 77.3)">650</text>
<text x="381" y="76.6">RL 219.445</text>
<text x="381.1" y="73.7">Particleboard Flooring</text>
<text x="381" y="86.7">U/side of Existing</text>
<text x="381.1" y="89.6">Ceiling Lining</text>
<text x="381" y="92.6">RL 218.780</text>
<text x="25.6" y="99.9" transform="rotate(-90 25.6 99.9)">2430</text>
<text x="33.4" y="101.8" transform="rotate(-90 33.4 101.8)">Site Measure</text>
<text x="37.2" y="98.2" transform="rotate(-90 37.2 98.2)">To Suit</text>
<text x="40.2" y="103.7" transform="rotate(-90 40.2 103.7)">Existing Opening</text>
<text x="381" y="106.8">RL 216.350</text>
<text x="381.2" y="103.9">Top of Existing Flooring</text>
<text x="140.4" y="121.6">RL 215.49</text>
<text x="182.5" y="122.9">RL 215.36</text>
<text x="217.1" y="125.5">RL 215.10</text>
<text x="262.8" y="126.4">RL 215.01</text>
<text x="381" y="159.2">Max Ridge</text>
<text x="381" y="162.1">RL 223.290</text>
<text x="243.3" y="168.3">Reuse roof tiles</text>
<text x="243.4" y="171.2">from demolition</text>
<text x="381" y="170.6">U/side of new</text>
<text x="381.1" y="173.5">Bottom Chord</text>
<text x="33.4" y="175.6" transform="rotate(-90 33.4 175.6)">260</text>
<text x="381" y="176.4">RL 221.875</text>
<text x="33.4" y="191.1" transform="rotate(-90 33.4 191.1)">1520</text>
<text x="37.2" y="189.2" transform="rotate(-90 37.2 189.2)">SO</text>
<text x="25.6" y="192.8" transform="rotate(-90 25.6 192.8)">2430</text>
<text x="381.1" y="197.2">Particleboard Flooring</text>
<text x="381.2" y="194.3">Top of New</text>
<text x="33.4" y="200.8" transform="rotate(-90 33.4 200.8)">650</text>
<text x="381" y="200.1">RL 219.445</text>
<text x="381" y="210.2">U/side of Existing</text>
<text x="381.1" y="213.1">Ceiling Lining</text>
<text x="37.2" y="221.8" transform="rotate(-90 37.2 221.8)">To Suit</text>
<text x="381" y="216.1">RL 218.780</text>
<text x="25.6" y="223.4" transform="rotate(-90 25.6 223.4)">2430</text>
<text x="33.4" y="225.4" transform="rotate(-90 33.4 225.4)">Site Measure</text>
<text x="40.2" y="227.2" transform="rotate(-90 40.2 227.2)">Existing Opening</text>
<text x="381.2" y="227.4">Top of Existing Flooring</text>
<text x="381" y="230.3">RL 216.350</text>
<text x="70.4" y="236.6">RL 216.37</text>
<text x="99.6" y="239.4">RL 216.09</text>
<text x="146.5" y="242">RL 215.83</text>
<text x="216.3" y="245.4">RL 215.49</text>
<text x="237.9" y="246.7">RL 215.36</text>
<text x="270.5" y="249.3">RL 215.10</text>
<text x="19.6" y="283.7">FOR:</text>
<text x="137.2" y="283.6">AT:</text>
<text x="282.9" y="283.9">SCALE:</text>
<text x="311.5" y="283.9">SHEET:</text>
<text x="340.7" y="283.9">JOB NO:</text>
</g>
</svg>
